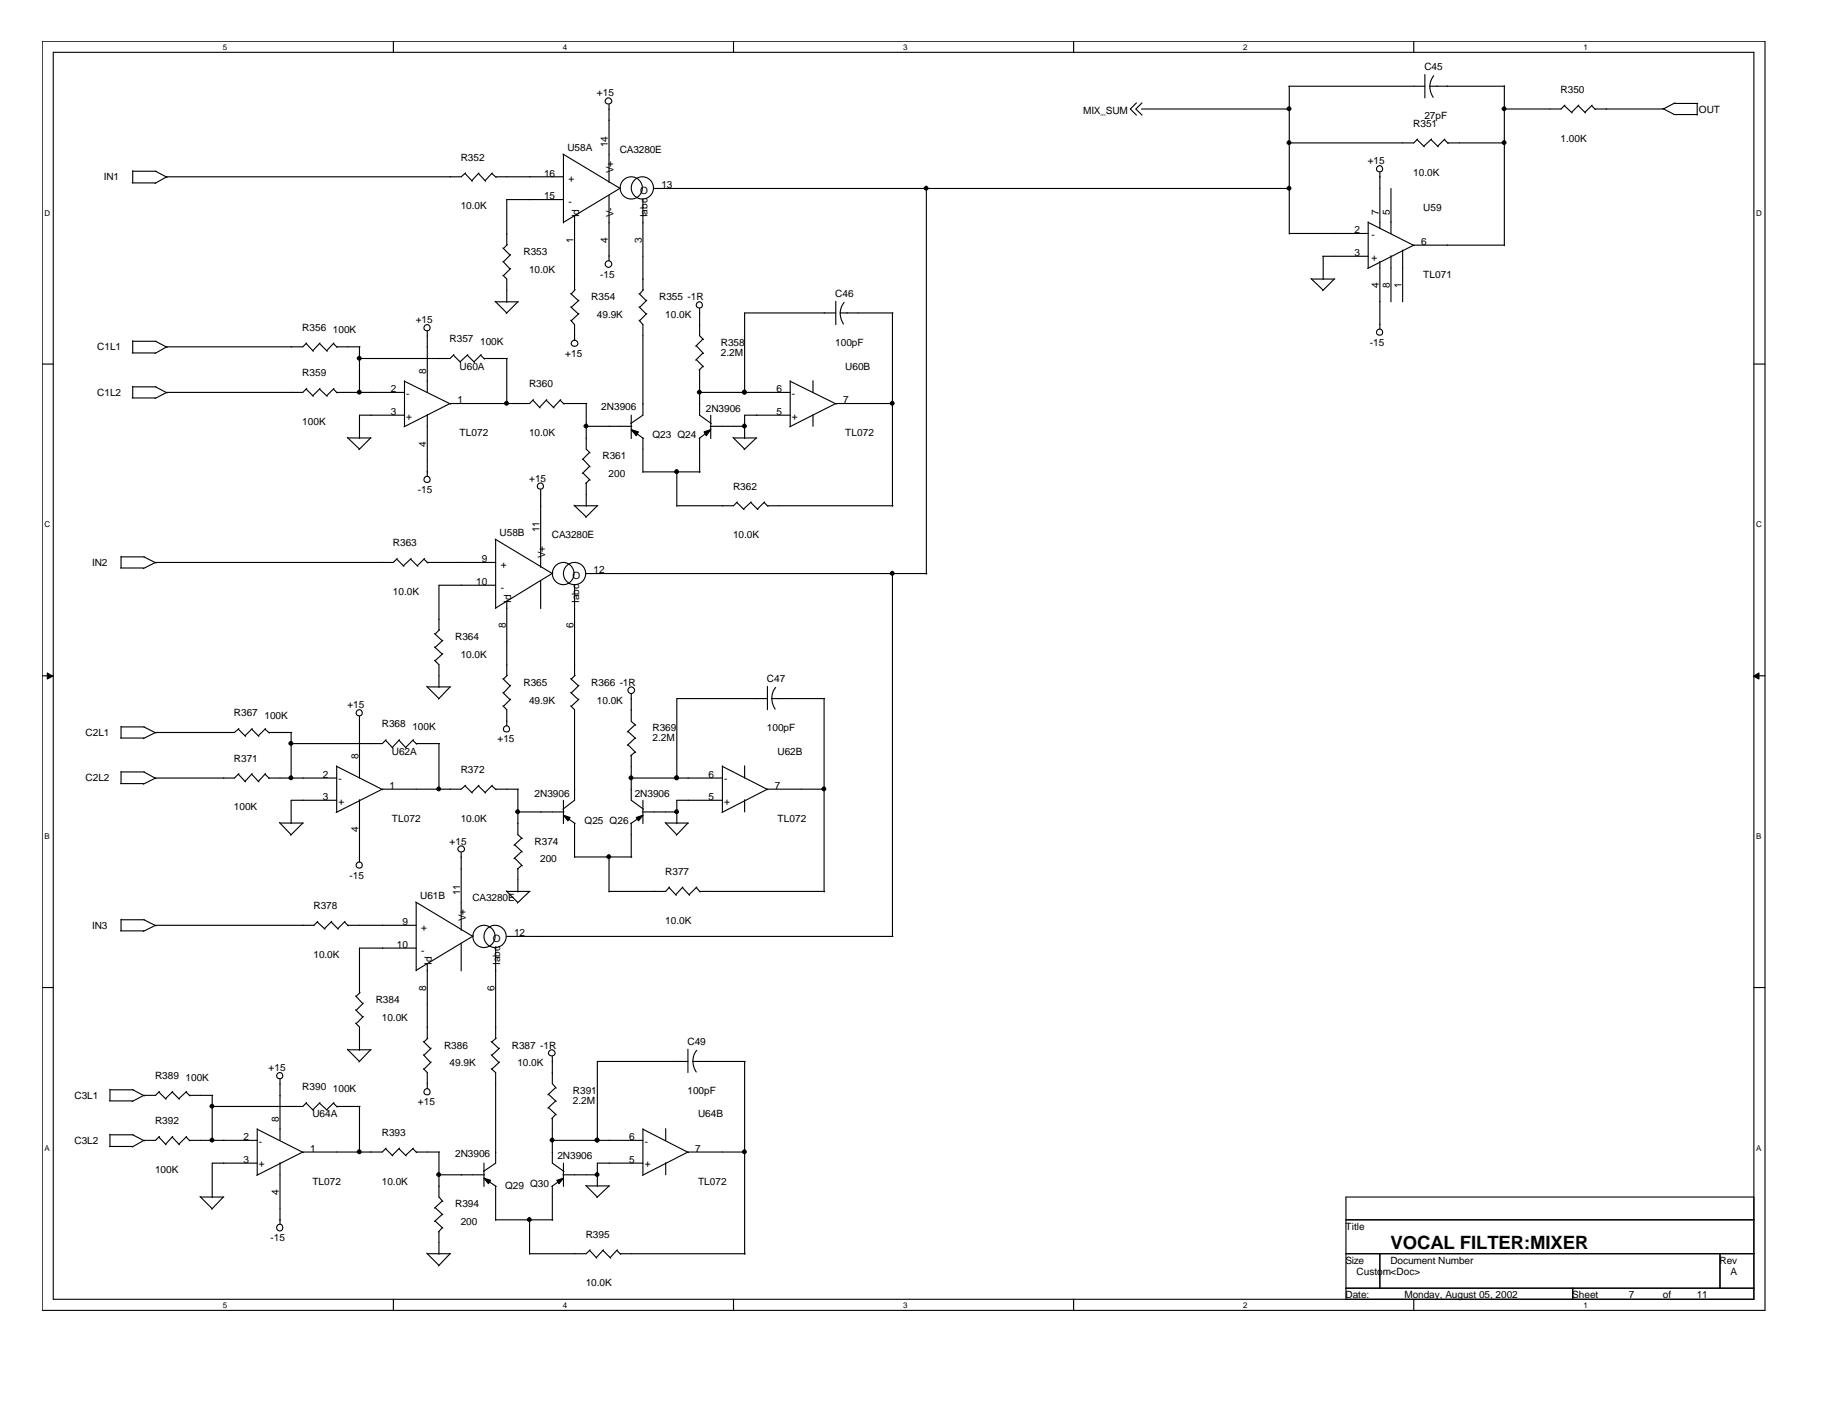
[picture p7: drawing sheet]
<svg xmlns="http://www.w3.org/2000/svg" width="279mm" height="216mm" viewBox="0 0 279 216" stroke-linecap="round" stroke-linejoin="round" font-family="sans-serif">
<g fill="none" stroke="#000" stroke-width=".17">
<path d="M6.4 6.3h262.5v193.4h-262.5zM8.1 8h259.1v190h-259.1zM59.9 6.3v1.7M92.8 15.9v11.9M111.7 6.3v1.7M163.6 6.3v1.7M173.1 15.7l-.9 .9 .9 .9M173.9 16.6h22.6M174 15.7l-1 .9 1 .9M196.3 13.1h20.8M196.4 13.1v22.6M215.4 6.3v1.7"/>
<path d="M217.1 11.4v3.5M217.8 13.1v.1a2.99 2.99 0 0 0 .5 1.6M217.8 13.1h11.4M218.4 11.5l-.5 .9-.1 .7M229.2 13.1v24.3M238.3 16.1l1.2 1.1M238.4 16l-.6 .6h-8.7M240.4 16.1l1.1 1.1M240.5 16l-1.1 1.1M242.5 16.1l.6 .6M242.6 16l-1.1 1.1M253.3 16.5l1.8 1"/>
<path d="M255 17.5h3.6M255.1 15.8h3.5M255.2 15.7l-1.8 .9h-10.4M258.6 15.8v1.7M20.1 27.9h3.6M20.2 26.1h3.6M20.2 26v1.9M23.7 26.1l1.8 .9M70.9 26.4l1.1 1.2M70.9 26.3l-.6 .6h-44.9l-1.8 1.1M72.9 26.4l1.1 1.2M73 26.3l-1.1 1.2"/>
<path d="M74.9 26.4l.7 .6M75 26.3l-1.1 1.2M75.5 26.9h10.3M76.6 39.8l1.1 1.2M76.6 37.8l1.1 1.1M77.3 37.3l-.6 .6M77.8 38.8l-1.1 1.1M85.8 23.5l8.7 5.2M85.8 30.4h-8.6v7M85.8 23.6v10.4M87.5 32.9v11.3M92.8 29.7v10"/>
<path d="M94.6 28.6l-8.8 5.3M97.9 30.4v13.8M99.6 28.7h96.9M141.1 28.7v58.8M196.4 35.6h12M201.5 39h6.9M201.6 39v3.6M208.4 33.9l7.1 3.5M208.4 33.8v7M210.2 26.3v8.5M210.2 39.8v10.3M211.9 28.7v6.9"/>
<path d="M211.9 39v7M213.7 38.1v7.9M215.9 21.3l1.1 1.1M216 21.2l-.6 .6h-19.1M218 21.3l1.1 1.1M218.1 21.2l-1.2 1.1M220 21.3l.6 .6M220.1 21.2l-1.1 1.1M220.5 21.8h8.8M229.2 37.4h-13.8l-7 3.5M6.4 55.5h1.7M20.1 53.8h3.6"/>
<path d="M20.2 51.9v1.9M20.2 58.9v1.7M20.2 52h3.6M20.2 58.9h3.6M23.7 52l1.8 .9M23.7 58.9l1.8 1M46.6 52.3l1.1 1.2M46.6 59.3l1.1 1.1M46.7 59.2l-.6 .6h-20.7l-1.8 .9M46.7 52.3l-.6 .5h-20.7l-1.8 1.1M48.7 52.3l1.2 1.2M48.7 59.3l1.2 1.1"/>
<path d="M48.8 52.3l-1.1 1.1M48.8 59.2l-1.1 1.1M50.8 52.3l.6 .6M50.8 59.3l.6 .6M50.9 52.3l-1.1 1.1M50.9 59.2l-1.1 1.1M51.3 59.8h10.3M51.3 52.8h3.5M54.8 52.8v7.1M61.6 58v7M61.6 58.1l7.1 3.5M65.1 50.5v9.3"/>
<path d="M69.1 54.1l1.1 1.1M69.2 54l-.6 .6h-13.8M71.2 54.1l1.1 1.1M71.3 54l-1.2 1.1M73.2 54.1l.6 .6M73.3 54l-1.1 1.1M73.7 54.6h3.6M75.4 45.9l1.8 1.8M75.5 46h3.5M76.6 41.9l.6 .6v3.6M77.2 54.6v7M77.8 40.9l-1.1 1.1"/>
<path d="M78.9 46l-1.8 1.8M86.9 48.8l.6 .7v2.3M86.9 46.8l1.2 1.1M86.9 44.7l1.2 1.1M87.6 44.1l-.6 .7M88.2 47.8l-1.2 1.1M88.2 45.7l-1.2 1.1M97.4 48.8l.5 .7v13.8l-1.8 1.2M97.4 46.8l1.1 1.1M97.4 44.7l1.1 1.1M98 44.1l-.6 .7M98.5 47.8l-1.1 1.1"/>
<path d="M98.5 45.7l-1.1 1.1M106.1 52.7l1.1 1.2M106.1 54.8l1.1 1.1M106.6 47v4.2l.6 .5M106.6 56.3v7l1.8 1.2M106.6 59.8h13.8M107.1 51.7l-1.1 1.1M107.1 53.8l-1.1 1.1M107.1 55.8l-.6 .6M120.4 58v7M120.4 58.1l7 3.5M123.9 58v1.8"/>
<path d="M127.3 47.7h-13.9v12.2M127.3 45.9v3.6M128 47.7v.1a2.99 2.99 0 0 0 .5 1.6M128 47.7h8M128.6 46.1l-.5 .9-.1 .7M136 47.7v29.4M199.7 42.4l1.9 1.8M199.8 42.5h3.6M203.3 42.5l-1.8 1.8M267.2 55.5h1.7M20.1 60.6h3.6M52.9 66.6l1.9 1.8"/>
<path d="M53 66.7h3.5M56.5 66.7l-1.8 1.8M61.6 63.3h-6.8v3.5M65.1 63.2v9.4M81.2 61l1.1 1.2M81.3 60.9l-.6 .6h-12.1l-7.1 3.5M82.4 74.6v11.9M83.2 61l1.2 1.2M83.3 60.9l-1.1 1.2M85.3 61l.6 .6M85.4 60.9l-1.1 1.2M85.8 61.5h3.6"/>
<path d="M87.4 77l1.9 1.8M87.5 77.1h3.6M88.8 69.9l1.1 1.2M88.8 72.1l1.1 1.1M89.3 65h7M89.3 61.5v6.9l.6 .6M89.3 73.6v3.5M89.8 73.1l-.6 .6M89.8 71l-1.1 1.2M89.8 68.9l-1.1 1.1M91 77.1l-1.8 1.7M96.2 63.3v3.5"/>
<path d="M96.2 65.5l1.8 1.3M97.9 66.7v5.3M97.9 71.9h8.8M103.1 71.9v5.2M106.6 66.7v5.3M108.2 65h5.3M108.3 63.3v3.5M108.3 65.5l-1.8 1.3M111.7 66.6l1.7 1.8M111.7 66.7h3.6M112.3 76.6l1.1 1.1M112.3 76.5l-.6 .6h-8.6"/>
<path d="M114.4 76.6l1.1 1.1M114.5 76.5l-1.2 1.1M115.2 66.7l-1.8 1.8M116.4 76.6l.6 .5M116.5 76.5l-1.1 1.1M116.9 77.1h19.1M120.4 63.3h-7v3.5M123.9 63.2v1.8M136 61.5h-8.7l-7 3.5M18.4 86.5h3.5M18.4 84.9h3.6M18.4 84.8v1.7"/>
<path d="M21.9 84.9l1.9 .9M60.4 85.2l1.1 1.1M60.5 85.1l-.6 .6h-36.2l-1.9 .9M62.6 85.2l1.1 1.1M62.6 85.1l-1.1 1.1M64.6 85.2l.6 .6M64.7 85.1l-1.1 1.1M65.1 85.7h10.4M66.2 98.6l1.2 1.1M66.2 96.5l1.2 1.1M67 95.9l-.7 .7M67.5 99.6l-1.2 1.1"/>
<path d="M67.5 97.6l-1.2 1.1M75.4 82.1l8.7 5.3M75.5 89.2h-8.6v6.8M75.5 82.2v10.5M77.2 91.5v11.5M82.4 88.5v4.2M84.2 87.3l-8.7 5.3M87.5 89.2v13.8M89.3 87.4h51.9M136 87.3v55.4M6.4 103h1.7M18.4 112.5h3.5"/>
<path d="M18.4 119.4h3.5M18.4 110.7v1.8M18.4 117.5v1.9M18.4 110.8h3.6M18.4 117.6h3.6M21.9 110.8l1.9 .9M21.9 117.6l1.9 1M36.3 111.1l1.1 1.1M36.3 118l1.1 1.1M36.4 111l-.7 .6h-12l-1.9 .9M36.4 117.9l-.7 .6h-12l-1.9 1M38.3 111.1l1.1 1.1"/>
<path d="M38.3 118l1.1 1.1M38.4 111l-1.1 1.1M38.4 117.9l-1.1 1.2M40.4 111.1l.6 .6M40.4 118l.6 .6M40.5 111l-1.1 1.1M40.5 117.9l-1.1 1.2M41 111.6h3.4M41 118.5h10.3M44.4 111.6v7M51.3 116.7v7M51.3 116.8l7 3.5"/>
<path d="M54.8 109.1v9.4M58.7 112.8l1.1 1.2M58.8 112.7l-.6 .6h-13.8M60.8 112.8l1.1 1.2M60.9 112.7l-1.1 1.2M62.9 112.8l.6 .6M63 112.7l-1.2 1.2M63.4 113.3h3.6M65 104.6l1.9 1.8M65.1 104.7h3.6M66.2 100.6l.7 .7v3.4M66.9 113.3v7"/>
<path d="M68.6 104.7l-1.8 1.8M70.9 119.7l1.1 1.1M70.9 119.6l-.6 .6h-12.1l-7 3.6M72.9 119.7l1.1 1.1M73 119.6l-1.1 1.1M74.9 119.7l.7 .6M75 119.6l-1.1 1.1M76.6 107.5l.6 .6v2.5M76.6 105.5l1.1 1.1M76.6 103.4l1.1 1.1M77.3 102.9l-.6 .6M77.8 106.5l-1.1 1.1"/>
<path d="M77.8 104.4l-1.1 1.2M86.9 107.5l.6 .6v13.8l-1.7 1.4M86.9 105.5l1.2 1.1M86.9 103.4l1.2 1.1M87.6 102.9l-.6 .6M88.2 106.5l-1.2 1.1M88.2 104.4l-1.2 1.2M95.7 111.4l1.1 1.1M95.7 113.5l1.1 1.2M96.2 105.8v4.1l.6 .6M96.2 115.1v6.8l1.8 1.4M96.2 118.5h13.9"/>
<path d="M96.8 110.4l-1.2 1.1M96.8 112.5l-1.2 1.1M96.8 114.6l-.7 .6M110.1 116.7v7M110.1 116.8l6.9 3.5M113.4 116.7v1.8M116.9 104.6v3.5M116.9 106.4h-13.8v12.2M117.6 106.4a2.99 2.99 0 0 0 .5 1.6M117.6 106.4h8M118.2 104.7a2.24 2.24 0 0 0-.6 1.7M125.5 106.4v29.5"/>
<path d="M267.2 103h1.7M42.6 125.3l1.8 1.9M42.7 125.4h3.5M46.1 125.4l-1.8 1.9M51.3 121.9h-6.9v3.6M54.8 121.8v9.5M63.3 137.4l8.7 5.3M63.4 137.5v10.4M70.3 129.9v11.8M75.5 120.2h3.5M77.1 135.7l1.8 1.8M77.2 135.8h3.6"/>
<path d="M78.4 128.7l1.2 1.1M78.4 130.7l1.2 1.2M78.9 120.2v7l.7 .6M78.9 132.3v3.6M78.9 123.7h7M79.5 127.7l-1.2 1.1M79.5 129.7l-1.2 1.1M79.5 131.8l-.7 .6M80.7 135.8l-1.9 1.8M85.8 121.9v3.6M85.8 124.2l1.8 1.3M87.5 125.4v5.3"/>
<path d="M87.5 130.6h8.8M92.8 130.6v5.3M96.2 125.4v5.3M97.9 123.7h5.3M97.9 121.9v3.6M97.9 124.2l-1.8 1.3M101.3 125.3l1.8 1.9M101.4 125.4h3.5M101.9 135.2l1.1 1.2M102 135.1l-.6 .7h-8.6M104 135.2l1.1 1.2M104 135.1l-1.1 1.2"/>
<path d="M104.8 125.4l-1.8 1.9M106.1 135.2l.6 .7M106.2 135.1l-1.2 1.2M106.6 135.8h19M110.1 121.9h-7v3.6M113.4 121.8v1.9M125.6 120.2h-8.7l-6.9 3.6M6.4 150.5h1.7M18.4 141.8h3.5M18.4 140.1v1.7M18.4 140.1h3.6M21.9 140.1l1.9 1"/>
<path d="M48.3 140.5l1.2 1.1M48.4 140.4l-.6 .6h-24.1l-1.9 .9M50.4 140.5l1.1 1.1M50.5 140.4l-1.1 1.1M52.5 140.5l.6 .6M52.6 140.4l-1.1 1.1M52.9 159.9l1.9 1.8M53 159.9h3.5M53 141h10.4M54.2 155.9l.6 .6v3.5M54.2 153.9l1.1 1.1M54.2 151.7l1.1 1.2"/>
<path d="M54.8 151.2l-.5 .6M55.4 154.9l-1.1 1.1M55.4 152.8l-1.1 1.1M56.5 159.9l-1.8 1.9M63.4 144.5h-8.6v6.8M64.5 158.7l1.1 1.1M65.1 146.8v11.5M65.2 158.2l-.6 .6M65.7 159.7l-1.1 1.1M70.3 143.7v4.2M72.1 142.6l-8.7 5.2M74.8 158.7l1.2 1.1"/>
<path d="M75.5 144.5v13.8M75.6 158.2l-.7 .6M76.1 159.7l-1.2 1.1M77.2 142.7h58.8M104.8 159.9v3.5M267.2 150.5h1.7M16.7 167.7h3.5M16.7 174.7h3.5M16.7 166h3.6M16.7 166v1.7M16.7 172.8v1.9M16.7 172.9h3.6"/>
<path d="M20.2 166l1.8 1M20.2 172.9l1.8 .9M24.2 173.2l1.1 1.2M24.2 166.4l1.1 1.1M24.3 173.2l-.6 .6h-1.8l-1.8 1M24.3 166.3l-.6 .6h-1.8l-1.8 .9M26.2 173.2l1.1 1.2M26.2 166.4l1.1 1.1M26.3 173.2l-1.1 1.1M26.3 166.3l-1.1 1.1M28.3 173.2l.6 .6M28.3 166.4l.6 .6"/>
<path d="M28.4 173.2l-1.2 1.1M28.4 166.3l-1.2 1.1M28.9 173.8h10.3M28.9 166.9h3.5M32.3 166.9v6.9M39.2 177.2h-6.9v5.3M39.2 172v7M39.2 172.1l7 3.5M42.7 164.4v9.4M42.7 177.1v9.4M46.6 168.1l1.1 1.1M46.7 168l-.6 .6h-13.8"/>
<path d="M48.7 168.1l1.2 1.1M48.8 168l-1.1 1.1M50.8 168.1l.6 .6M50.9 168l-1.1 1.1M51.3 168.6h3.5M54.8 168.6v7M58.7 175l1.1 1.1M58.8 174.9l-.6 .6h-12.1l-7 3.6M60.8 175l1.1 1.1M60.9 174.9l-1.1 1.1M62.9 175l.6 .6M63 174.9l-1.2 1.1"/>
<path d="M63.4 175.5h3.6M64.5 162.8l.6 .6v2.5M64.5 160.7l1.1 1.2M65.7 161.8l-1.1 1.1M66.9 175.5v6.9l.6 .7M66.9 179h6.9M73.7 177.2v3.6M73.7 179.5l1.9 1.3M74.8 162.8l.7 .6v13.8l-1.9 1.3M74.8 160.7l1.2 1.2M76.1 161.8l-1.2 1.1M83.6 166.7l1.1 1.1"/>
<path d="M83.6 168.8l1.1 1.1M84.1 161v4.1l.6 .7M84.1 170.4v6.8l1.8 1.3M84.1 173.8h13.8M84.7 165.7l-1.2 1.1M84.7 167.7l-1.2 1.1M84.7 169.8l-.6 .6M85.8 179h5.3M85.8 177.2v3.6M85.8 179.5l-1.7 1.3M97.9 172v7M97.9 172.1l7 3.5"/>
<path d="M97.9 177.2h-6.9v3.6M101.4 172v1.8M101.4 177.1v1.9M104.8 161.7h-13.8v12.1M105.6 161.7a2.99 2.99 0 0 0 .5 1.6M105.6 161.7h7.9M106.2 160a2.24 2.24 0 0 0-.6 1.7M113.4 161.7v29.4M113.5 175.5h-8.7l-6.9 3.6M30.5 182.3l1.8 1.9M30.6 182.4h3.5M34 182.4l-1.8 1.8"/>
<path d="M59.9 198v1.7M65 190.9l1.9 1.9M65.1 191h3.6M66.3 184l1.2 1.1M66.3 186l1.2 1.1M66.9 187.6v3.5M67.4 183l-1.2 1.1M67.4 185l-1.2 1.1M67.4 187l-.6 .7M68.6 191l-1.8 1.9M75.5 185.9h8.7M75.5 180.7v5.2"/>
<path d="M80.7 185.9v5.2M84.1 180.7v5.2M89.2 180.6l1.8 1.8M89.3 180.7h3.6M89.8 190.5l1.1 1.2M89.9 190.4l-.6 .6h-8.6M91.8 190.5l1.2 1.2M91.9 190.4l-1.1 1.2M92.8 180.7l-1.9 1.8M94 190.5l.6 .6M94.1 190.4l-1.2 1.2M94.5 191h19"/>
<path d="M111.7 198v1.7M163.6 198v1.7M205 185.9h62.2M205 191h62.2M205 196.3h62.2M210.2 191v5.3M215.4 198v1.7M239.6 196.3v1.7M262 191v5.3M267.2 182.4h-62.2v15.6"/>
<circle cx="92.7" cy="15.4" r=".48"/>
<circle cx="96.2" cy="28.6" r="1.69"/>
<circle cx="97.9" cy="28.6" r="1.69"/>
<circle cx="210.2" cy="25.7" r=".47"/>
<circle cx="65.1" cy="49.9" r=".47"/>
<circle cx="87.6" cy="52.3" r=".48"/>
<circle cx="92.7" cy="40.2" r=".5"/>
<circle cx="106.5" cy="46.5" r=".47"/>
<circle cx="210.2" cy="50.6" r=".47"/>
<circle cx="65.1" cy="73.1" r=".47"/>
<circle cx="82.3" cy="74.1" r=".47"/>
<circle cx="85.8" cy="87.4" r="1.66"/>
<circle cx="87.5" cy="87.4" r="1.69"/>
<circle cx="54.7" cy="108.6" r=".47"/>
<circle cx="77.2" cy="111.1" r=".47"/>
<circle cx="96.2" cy="105.2" r=".5"/>
<circle cx="54.7" cy="131.8" r=".47"/>
<circle cx="70.3" cy="129.4" r=".48"/>
<circle cx="73.7" cy="142.7" r="1.69"/>
<circle cx="75.4" cy="142.7" r="1.69"/>
<circle cx="42.6" cy="163.9" r=".47"/>
<circle cx="65.1" cy="166.4" r=".47"/>
<circle cx="84.1" cy="160.4" r=".48"/>
<circle cx="42.6" cy="187" r=".49"/>
</g>
<g fill="#000" stroke="#000" stroke-width=".15">
<path d="M7.2 102.5l.8 .5-.8 .5z" fill-rule="evenodd"/>
<path d="M267.1 103l.9-.5v1z" fill-rule="evenodd"/>
</g>
<g fill="#000" stroke="#000" stroke-width=".17">
<path d="M96.2 65.5l1.1 .3-.4 .6z" fill-rule="evenodd"/>
<path d="M107.3 65.8l1-.3-.7 .9z" fill-rule="evenodd"/>
<path d="M85.8 124.2l1.1 .4-.4 .5z" fill-rule="evenodd"/>
<path d="M96.9 124.6l1-.4-.6 .9z" fill-rule="evenodd"/>
<path d="M73.7 179.5l1 .3-.3 .6z" fill-rule="evenodd"/>
<path d="M84.8 179.8l1-.3-.6 .9z" fill-rule="evenodd"/>
<circle cx="196.4" cy="16.6" r=".29"/>
<circle cx="229.1" cy="16.6" r=".29"/>
<circle cx="141.1" cy="28.7" r=".29"/>
<circle cx="196.4" cy="28.7" r=".29"/>
<circle cx="196.4" cy="21.7" r=".29"/>
<circle cx="229.1" cy="21.7" r=".29"/>
<circle cx="54.7" cy="54.6" r=".29"/>
<circle cx="54.7" cy="59.7" r=".29"/>
<circle cx="106.5" cy="59.7" r=".29"/>
<circle cx="113.4" cy="59.7" r=".29"/>
<circle cx="77.2" cy="61.4" r=".29"/>
<circle cx="89.3" cy="64.9" r=".29"/>
<circle cx="103.1" cy="71.8" r=".29"/>
<circle cx="113.4" cy="64.9" r=".29"/>
<circle cx="135.9" cy="61.4" r=".29"/>
<circle cx="135.9" cy="87.3" r=".29"/>
<circle cx="44.3" cy="118.5" r=".29"/>
<circle cx="44.3" cy="113.3" r=".29"/>
<circle cx="96.1" cy="118.5" r=".29"/>
<circle cx="103.1" cy="118.5" r=".29"/>
<circle cx="66.8" cy="120.2" r=".29"/>
<circle cx="78.9" cy="123.7" r=".29"/>
<circle cx="92.7" cy="130.5" r=".29"/>
<circle cx="103.1" cy="123.7" r=".29"/>
<circle cx="125.5" cy="120.2" r=".29"/>
<circle cx="32.3" cy="168.5" r=".29"/>
<circle cx="32.3" cy="173.7" r=".29"/>
<circle cx="54.7" cy="175.5" r=".29"/>
<circle cx="66.8" cy="179" r=".29"/>
<circle cx="84.1" cy="173.7" r=".29"/>
<circle cx="91" cy="179" r=".29"/>
<circle cx="91" cy="173.7" r=".29"/>
<circle cx="113.4" cy="175.5" r=".29"/>
<circle cx="80.6" cy="185.8" r=".29"/>
</g>
<text font-size="2.8" x="211.8" y="190.3">VOCAL FILTER:MIXER</text>
<g font-size="1.5">
<text x="217" y="10.7">C45</text>
<text x="90.9" y="14.6">+15</text>
<text x="165" y="17.4">MIX_SUM</text>
<text x="237.7" y="14.1">R350</text>
<text x="258.8" y="17.3">OUT</text>
<text x="86.4" y="22.9">U58A</text>
<text x="92.6" y="22.4" transform="rotate(-90 92.6 22.4)">14</text>
<text x="94.4" y="23.3">CA3280E</text>
<text x="215.3" y="19.3">R351</text>
<text x="217" y="18.1">27pF</text>
<text x="237.7" y="21.6">1.00K</text>
<text x="15.8" y="27.4">IN1</text>
<text x="70.2" y="24.5">R352</text>
<text x="82.9" y="26.9">16</text>
<text x="86.6" y="27.8">+</text>
<text x="93.5" y="26.4" transform="rotate(-90 93.5 26.4)">V+</text>
<text x="97.5" y="29.5">O</text>
<text x="100.8" y="28.7">13</text>
<text x="208.4" y="25.1">+15</text>
<text x="215.3" y="26.8">10.0K</text>
<text x="70.2" y="31.9">10.0K</text>
<text x="82.9" y="30.4">15</text>
<text x="86.6" y="31.2">-</text>
<text x="88.2" y="33.1" transform="rotate(-90 88.2 33.1)">Id</text>
<text x="93.5" y="33.1" transform="rotate(-90 93.5 33.1)">V-</text>
<text x="98.6" y="33.1" transform="rotate(-90 98.6 33.1)">Iabc</text>
<text x="206.3" y="35.6">2</text>
<text x="210.1" y="32.8" transform="rotate(-90 210.1 32.8)">7</text>
<text x="211.8" y="32.8" transform="rotate(-90 211.8 32.8)">5</text>
<text x="216.8" y="32.1">U59</text>
<text x="79.8" y="38.9">R353</text>
<text x="80.6" y="41.6">10.0K</text>
<text x="87.4" y="37" transform="rotate(-90 87.4 37)">1</text>
<text x="92.6" y="37" transform="rotate(-90 92.6 37)">4</text>
<text x="97.8" y="37" transform="rotate(-90 97.8 37)">3</text>
<text x="206.3" y="39">3</text>
<text x="209" y="39.7">+</text>
<text x="209" y="36.2">-</text>
<text x="216.5" y="37.3">6</text>
<text x="90.1" y="45.7">R354</text>
<text x="91.4" y="42.3">-15</text>
<text x="100.4" y="45.7">R355 -1R</text>
<text x="127.3" y="45.2">C46</text>
<text x="210.1" y="43.9" transform="rotate(-90 210.1 43.9)">4</text>
<text x="211.8" y="43.9" transform="rotate(-90 211.8 43.9)">8</text>
<text x="213.5" y="43.9" transform="rotate(-90 213.5 43.9)">1</text>
<text x="216.8" y="42.3">TL071</text>
<text x="14.8" y="53.3">C1L1</text>
<text x="46.1" y="50.4">R356</text>
<text x="50.7" y="50.8">100K</text>
<text x="63.3" y="49.2">+15</text>
<text x="68.5" y="52.2">R357</text>
<text x="73.2" y="52.5">100K</text>
<text x="90.9" y="48.5">49.9K</text>
<text x="101.3" y="48.5">10.0K</text>
<text x="109.8" y="52.7">R358</text>
<text x="127.3" y="52.7">100pF</text>
<text x="208.7" y="52.7">-15</text>
<text x="46.1" y="57.3">R359</text>
<text x="59.5" y="59.8">2</text>
<text x="64.9" y="57" transform="rotate(-90 64.9 57)">8</text>
<text x="70" y="56.3">U60A</text>
<text x="80.6" y="59">R360</text>
<text x="86.1" y="54.4">+15</text>
<text x="109.8" y="54.2">2.2M</text>
<text x="118.3" y="59.8">6</text>
<text x="128.8" y="56.3">U60B</text>
<text x="14.8" y="60.3">C1L2</text>
<text x="46.1" y="64.8">100K</text>
<text x="59.5" y="63.2">3</text>
<text x="61.9" y="63.9">+</text>
<text x="61.9" y="60.5">-</text>
<text x="69.7" y="61.5">1</text>
<text x="91.6" y="62.5">2N3906</text>
<text x="107.5" y="62.8">2N3906</text>
<text x="118.3" y="63.2">5</text>
<text x="120.6" y="63.9">+</text>
<text x="120.6" y="60.5">-</text>
<text x="128.4" y="61.5">7</text>
<text x="64.9" y="68.1" transform="rotate(-90 64.9 68.1)">4</text>
<text x="70" y="66.5">TL072</text>
<text x="80.6" y="66.5">10.0K</text>
<text x="91.8" y="69.9">R361</text>
<text x="99.4" y="66.8">Q23 Q24</text>
<text x="128.8" y="66.5">TL072</text>
<text x="63.7" y="75.1">-15</text>
<text x="80.6" y="73.4">+15</text>
<text x="92.7" y="72.7">200</text>
<text x="111.7" y="74.6">R362</text>
<text x="59.9" y="83.2">R363</text>
<text x="76.1" y="81.7">U58B</text>
<text x="82.2" y="81.1" transform="rotate(-90 82.2 81.1)">11</text>
<text x="84.1" y="82">CA3280E</text>
<text x="111.7" y="82">10.0K</text>
<text x="14.1" y="86.2">IN2</text>
<text x="72.6" y="89.2">10</text>
<text x="73.4" y="85.7">9</text>
<text x="76.3" y="86.5">+</text>
<text x="83.1" y="85.1" transform="rotate(-90 83.1 85.1)">V+</text>
<text x="87.2" y="88.2">O</text>
<text x="90.4" y="87.4">12</text>
<text x="59.9" y="90.7">10.0K</text>
<text x="76.3" y="90">-</text>
<text x="77" y="95.8" transform="rotate(-90 77 95.8)">8</text>
<text x="77.9" y="91.9" transform="rotate(-90 77.9 91.9)">Id</text>
<text x="87.4" y="95.8" transform="rotate(-90 87.4 95.8)">6</text>
<text x="88.2" y="91.9" transform="rotate(-90 88.2 91.9)">Iabc</text>
<text x="69.3" y="97.5">R364</text>
<text x="70.2" y="100.3">10.0K</text>
<text x="52.9" y="107.9">+15</text>
<text x="79.8" y="104.5">R365</text>
<text x="80.6" y="107.3">49.9K</text>
<text x="90.1" y="104.5">R366 -1R</text>
<text x="90.9" y="107.3">10.0K</text>
<text x="116.8" y="104">C47</text>
<text x="13" y="112.1">C2L1</text>
<text x="35.6" y="109.1">R367</text>
<text x="40.3" y="109.5">100K</text>
<text x="58.2" y="110.8">R368</text>
<text x="62.8" y="111.3">100K</text>
<text x="75.8" y="113.1">+15</text>
<text x="99.4" y="111.4">R369</text>
<text x="99.4" y="112.9">2.2M</text>
<text x="116.8" y="111.4">100pF</text>
<text x="13" y="119">C2L2</text>
<text x="35.6" y="116.1">R371</text>
<text x="49.2" y="118.5">2</text>
<text x="51.6" y="119.1">-</text>
<text x="54.6" y="115.7" transform="rotate(-90 54.6 115.7)">8</text>
<text x="59.7" y="115">U62A</text>
<text x="70.2" y="117.8">R372</text>
<text x="107.9" y="118.5">6</text>
<text x="110.3" y="119.1">-</text>
<text x="118.4" y="115">U62B</text>
<text x="35.6" y="123.4">100K</text>
<text x="49.2" y="121.9">3</text>
<text x="51.6" y="122.6">+</text>
<text x="59.4" y="120.2">1</text>
<text x="59.7" y="125.2">TL072</text>
<text x="70.2" y="125.2">10.0K</text>
<text x="81.4" y="121.4">2N3906</text>
<text x="89.1" y="125.6">Q25 Q26</text>
<text x="96.7" y="121.4">2N3906</text>
<text x="107.9" y="121.9">5</text>
<text x="110.3" y="122.6">+</text>
<text x="118" y="120.2">7</text>
<text x="118.4" y="125.2">TL072</text>
<text x="54.6" y="126.8" transform="rotate(-90 54.6 126.8)">4</text>
<text x="68.5" y="128.7">+15</text>
<text x="81.4" y="128.7">R374</text>
<text x="82.3" y="131.4">200</text>
<text x="53.3" y="133.9">-15</text>
<text x="64" y="137">U61B</text>
<text x="70.1" y="136.4" transform="rotate(-90 70.1 136.4)">11</text>
<text x="72" y="137.3">CA3280E</text>
<text x="101.3" y="133.3">R377</text>
<text x="14.1" y="141.5">IN3</text>
<text x="47.8" y="138.5">R378</text>
<text x="61.3" y="141">9</text>
<text x="64.2" y="141.8">+</text>
<text x="71" y="140.4" transform="rotate(-90 71 140.4)">V+</text>
<text x="75.1" y="143.5">O</text>
<text x="78.3" y="142.7">12</text>
<text x="101.3" y="140.7">10.0K</text>
<text x="47.8" y="146">10.0K</text>
<text x="60.5" y="144.4">10</text>
<text x="64.2" y="145.3">-</text>
<text x="65.8" y="147.1" transform="rotate(-90 65.8 147.1)">Id</text>
<text x="76.2" y="147.1" transform="rotate(-90 76.2 147.1)">Iabc</text>
<text x="57.2" y="152.8">R384</text>
<text x="58.2" y="155.6">10.0K</text>
<text x="64.9" y="151" transform="rotate(-90 64.9 151)">8</text>
<text x="75.4" y="151" transform="rotate(-90 75.4 151)">6</text>
<text x="67.6" y="159.8">R386</text>
<text x="78" y="159.8">R387 -1R</text>
<text x="104.7" y="159.3">C49</text>
<text x="11.3" y="167.4">C3L1</text>
<text x="23.6" y="164.4">R389</text>
<text x="28.3" y="164.8">100K</text>
<text x="40.9" y="163.2">+15</text>
<text x="46.1" y="166.1">R390</text>
<text x="50.7" y="166.5">100K</text>
<text x="68.5" y="162.5">49.9K</text>
<text x="78.8" y="162.5">10.0K</text>
<text x="87.3" y="166.6">R391</text>
<text x="104.7" y="166.6">100pF</text>
<text x="23.6" y="171.3">R392</text>
<text x="37.1" y="173.7">2</text>
<text x="42.5" y="170.9" transform="rotate(-90 42.5 170.9)">8</text>
<text x="47.6" y="170.3">U64A</text>
<text x="58.2" y="173.1">R393</text>
<text x="63.7" y="168.4">+15</text>
<text x="87.3" y="168.2">2.2M</text>
<text x="95.8" y="173.7">6</text>
<text x="106.3" y="170.3">U64B</text>
<text x="11.3" y="174.2">C3L2</text>
<text x="23.6" y="178.7">100K</text>
<text x="37.1" y="177.2">3</text>
<text x="39.5" y="177.9">+</text>
<text x="39.5" y="174.4">-</text>
<text x="47.2" y="175.5">1</text>
<text x="69.3" y="176.4">2N3906</text>
<text x="84.9" y="176.5">2N3906</text>
<text x="95.8" y="177.2">5</text>
<text x="98.2" y="177.9">+</text>
<text x="98.2" y="174.4">-</text>
<text x="105.9" y="175.5">7</text>
<text x="42.5" y="182.1" transform="rotate(-90 42.5 182.1)">4</text>
<text x="47.6" y="180.5">TL072</text>
<text x="58.2" y="180.5">10.0K</text>
<text x="69.3" y="183.9">R394</text>
<text x="77" y="181.2">Q29 Q30</text>
<text x="106.3" y="180.5">TL072</text>
<text x="41.2" y="189.1">-15</text>
<text x="70.2" y="186.7">200</text>
<text x="89.2" y="188.6">R395</text>
<text x="205" y="187.4">Title</text>
<text x="89.2" y="196">10.0K</text>
<text x="205" y="197.8">Date:</text>
<text x="205" y="192.5">Size</text>
<text x="206.7" y="194.3">Custom&lt;Doc&gt;</text>
<text x="211.8" y="192.5">Document Number</text>
<text x="214" y="197.8">Monday, August 05, 2002</text>
<text x="239.5" y="197.8">Sheet</text>
<text x="248.2" y="197.8">7</text>
<text x="253.3" y="197.8">of</text>
<text x="258.5" y="197.8">11</text>
<text x="262" y="192.5">Rev</text>
<text x="263.7" y="194.3">A</text>
</g>
<g font-size="1.2">
<text x="34" y="7.6">5</text>
<text x="85.8" y="7.6">4</text>
<text x="137.6" y="7.6">3</text>
<text x="189.4" y="7.6">2</text>
<text x="241.2" y="7.6">1</text>
<text x="6.8" y="32.9">D</text>
<text x="267.5" y="32.9">D</text>
<text x="6.8" y="80.3">C</text>
<text x="267.5" y="80.3">C</text>
<text x="6.8" y="127.8">B</text>
<text x="267.5" y="127.8">B</text>
<text x="6.8" y="175.3">A</text>
<text x="267.5" y="175.3">A</text>
<text x="34" y="199.3">5</text>
<text x="85.8" y="199.3">4</text>
<text x="137.6" y="199.3">3</text>
<text x="189.4" y="199.3">2</text>
<text x="241.2" y="199.3">1</text>
</g>
</svg>
